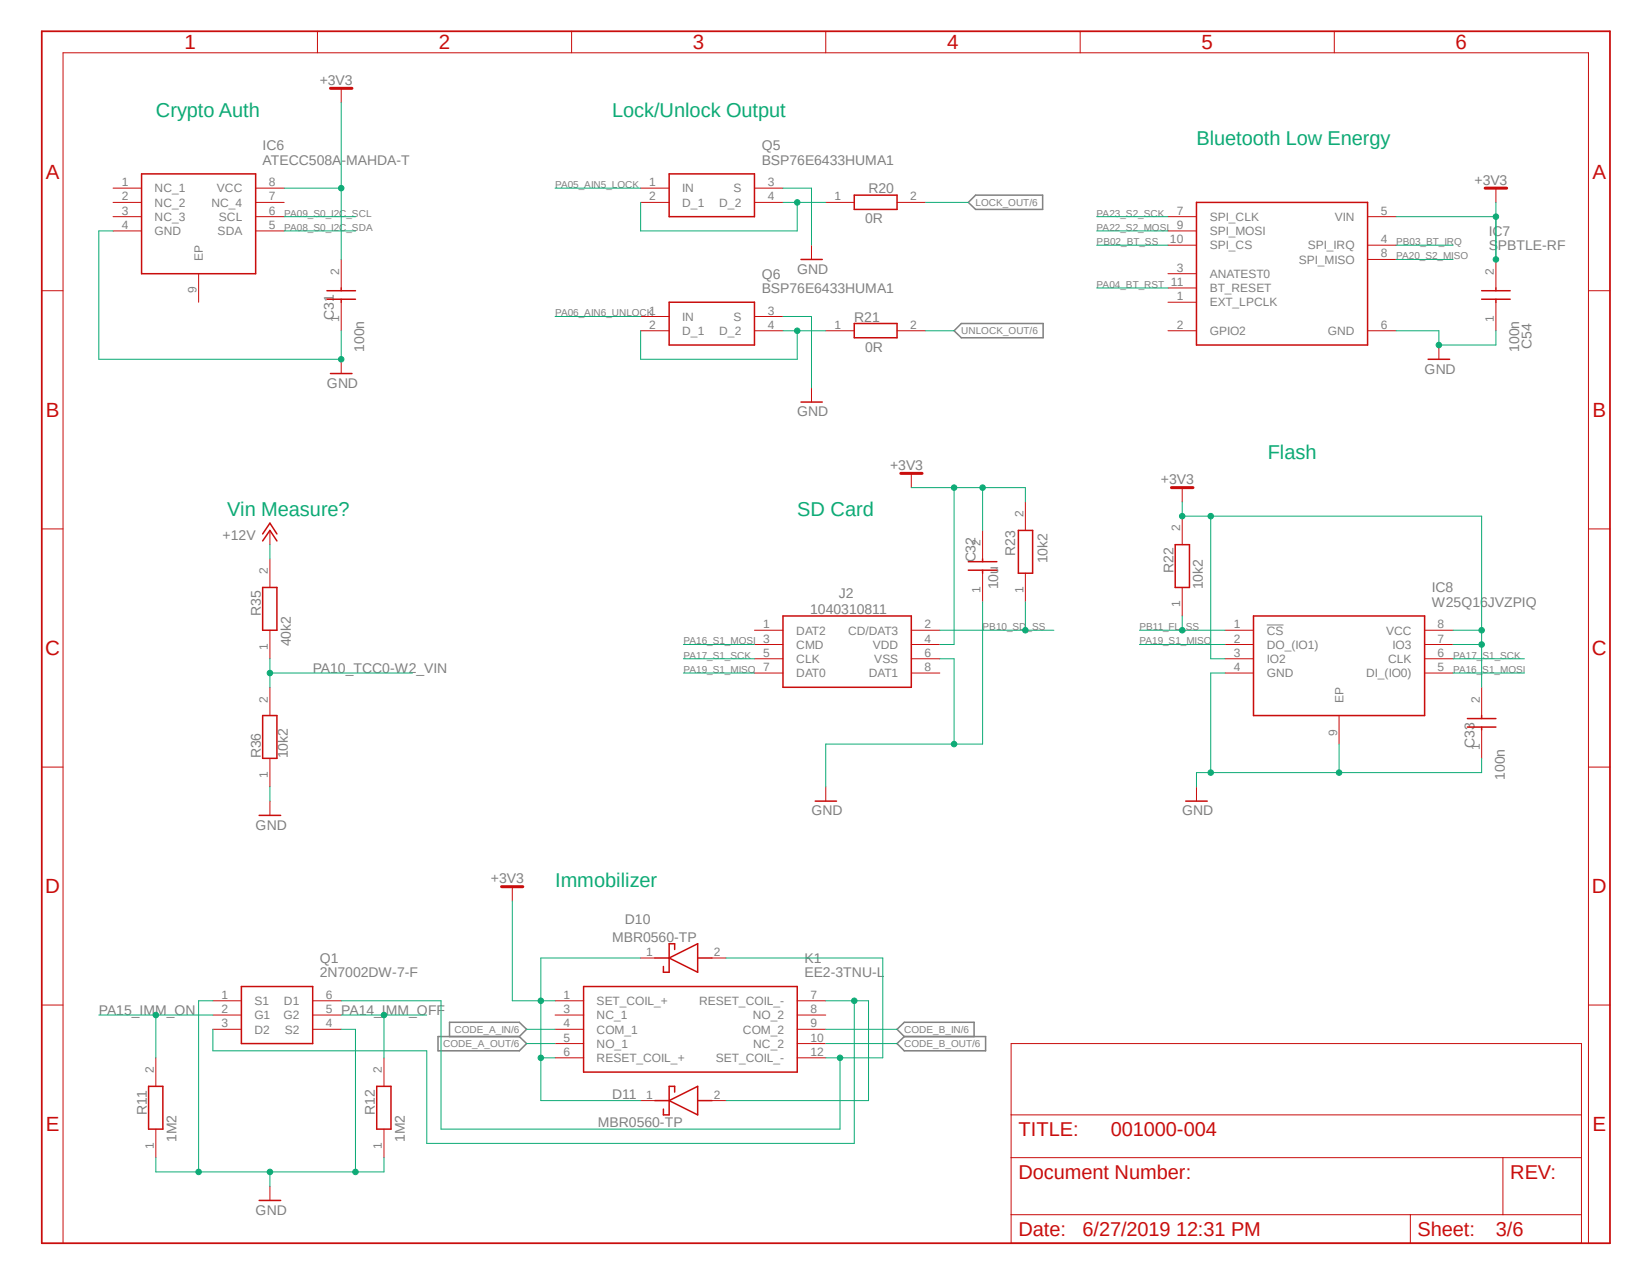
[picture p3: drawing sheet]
<svg xmlns="http://www.w3.org/2000/svg" width="279mm" height="216mm" viewBox="0 0 279 216" stroke-linecap="round" stroke-linejoin="round" font-family="sans-serif">
<path d="M6.6 5l266.2 205.9M272.8 5l-266.2 205.9" fill="none" stroke="#fff" stroke-width=".17"/>
<path d="M214.4 105.7h2.8" fill="none" stroke="#808080" stroke-width=".17"/>
<path d="M163.9 34.2l1.2-1.2h11.3v2.4h-11.3zM161.5 56l1.2-1.3h13.8v2.4h-13.8zM74.1 175.4h13.8l1.2 1.2-1.2 1.2h-13.8zM76.1 175.4v-2.4h11.8l1.2 1.2-1.2 1.2M151.8 176.6l1.2-1.2h13.8v2.4h-13.8zM153 175.4l-1.2-1.2 1.2-1.2h11.8v2.4" fill="none" stroke="#808080" stroke-width=".25"/>
<path d="M7.1 5.3h265.4v205.1h-265.4z" fill="none" stroke="#c90d0c" stroke-width=".3"/>
<g fill="none" stroke="#c90d0c" stroke-width=".17">
<path d="M53.7 5.3v3.6M57.7 14.9v2.5M96.7 5.3v3.6M139.7 5.3v3.6M182.8 5.3v3.6M225.8 5.3v3.6M19.1 31.8h4.9M19.1 34.2h4.9M19.1 36.7h4.9M19.1 39.1h4.9M43.3 31.8h4.8M43.3 34.2h4.8"/>
<path d="M43.3 36.7h4.8M43.3 39.1h4.8M108.4 31.8h4.8M108.4 34.2h4.8M127.7 31.8h4.8M127.7 34.2h4.8M139.7 34.2h4.9M151.8 34.2h4.8M197.7 36.7h4.8M197.7 39.1h4.8M231.4 36.7h4.9M253.2 31.8v2.4"/>
<path d="M7.1 49.2h3.6M33.6 46.3v4.8M57.7 43.9v4.8M57.7 51.1v4.9M108.4 53.6h4.8M108.4 56h4.8M127.7 53.6h4.8M127.7 56h4.8M137.3 41.5v2.4M139.7 56h4.9M151.8 56h4.8M197.7 56h4.8"/>
<path d="M197.7 41.5h4.8M197.7 48.7h4.8M197.7 51.1h4.8M197.7 46.3h4.8M231.4 56h4.9M231.4 41.5h4.9M231.4 43.9h4.9M243.5 58.4v2.4M253.2 43.9v4.8M253.2 51.1v4.9M268.8 49.2h3.7M57.7 60.8v2.4"/>
<path d="M137.3 65.6v2.4M7.1 89.5h3.6M45.7 89.7v2.5M45.7 94.6v4.8M154.2 80.1v2.4M166.3 89.7v4.9M166.3 97v4.8M173.5 84.9v4.8M173.5 97v4.8M200.1 82.5v2.4M200.1 87.3v4.9M200.1 99.4v4.8"/>
<path d="M268.8 89.5h3.7M45.7 106.6v4.9M45.7 116.3v4.8M127.7 106.6h4.8M127.7 109.1h4.8M127.7 111.5h4.8M127.7 113.9h4.8M154.2 106.6h4.8M154.2 109.1h4.8M154.2 111.5h4.8M154.2 113.9h4.8M207.3 106.6h4.8"/>
<path d="M207.3 109.1h4.8M207.3 111.5h4.8M207.3 113.9h4.8M241.1 106.6h4.8M241.1 109.1h4.8M241.1 111.5h4.8M241.1 113.9h4.8M250.7 116.3v4.8M7.1 129.8h3.6M45.7 128.3v4.8M45.7 135.6v2.4M139.7 133.1v2.5"/>
<path d="M202.5 133.1v2.5M226.6 121.1v4.8M250.7 123.5v4.8M268.8 129.8h3.7M86.7 150v2.4M7.1 170.1h3.6M26.4 179v4.8M36 169.3h4.9M36 171.7h4.9M36 174.2h4.9M52.9 169.3h4.8M52.9 171.7h4.8"/>
<path d="M52.9 174.2h4.8M65 179v4.8M93.9 176.6h4.9M93.9 169.3h4.9M93.9 171.7h4.9M93.9 174.2h4.9M93.9 179h4.9M108.4 162.1h2.4M120.5 162.1h2.4M134.9 176.6h4.8M134.9 169.3h4.8M134.9 171.7h4.8"/>
<path d="M134.9 174.2h4.8M134.9 179h4.8M171.1 176.6h96.5v33.8h-96.5zM268.8 170.1h3.7M26.4 191.1v4.8M65 191.1v4.8M108.4 186.2h2.4M120.5 186.2h2.4M171.1 195.9h96.5M171.1 188.6h96.5M254.3 195.9v9.6M10.7 210.4v-201.5h258.1v201.5"/>
<path d="M45.7 200.7v2.4M171.1 205.5h96.5M238.7 205.5v4.9"/>
</g>
<g fill="none" stroke="#c90d0c" stroke-width=".25">
<path d="M24 29.4h19.3v16.9h-19.3zM113.2 29.4h14.5v7.3h-14.5zM144.6 33h7.2v2.4h-7.2zM202.5 34.2h28.9v24.2h-28.9zM55.3 50.6h4.9M55.3 49.2h4.9M57.7 48.7v.5M57.7 50.6v.5M113.2 51.1h14.5v7.3h-14.5zM135.6 43.9h3.5M144.6 54.7h7.2v2.4h-7.2zM250.7 50.6h4.9"/>
<path d="M250.7 49.2h4.9M253.2 48.7v.5M253.2 50.6v.5M55.9 63.2h3.7M135.6 68h3.5M241.7 60.8h3.6M44.4 99.4h2.5v7.2h-2.5zM44.4 91.5l1.3-1.8 1.2 1.8M44.4 90.3l1.3-1.8 1.2 1.8M163.9 96.5h4.8M163.9 95h4.8M166.3 94.6v.4"/>
<path d="M166.3 96.5v.5M172.3 89.7h2.5v7.3h-2.5zM198.9 92.2h2.4v7.2h-2.4zM132.5 104.2h21.7v12.1h-21.7zM212.1 104.2h29v16.9h-29zM43.9 138h3.6M44.4 121.1h2.5v7.2h-2.5zM138 135.6h3.6M200.7 135.6h3.6M248.3 123h4.9M248.3 121.6h4.9M250.7 121.1v.5"/>
<path d="M250.7 123v.5M40.9 166.9h12v9.7h-12zM98.8 166.9h36.1v14.5h-36.1zM110.8 162.1h2.4M113.2 162.1l4.9-2.4v4.8zM114.2 160.7v-1h-1v4.8h-.9v-1M118.1 162.1h2.4M25.1 183.8h2.5v7.3h-2.5zM63.8 183.8h2.4v7.3h-2.4zM110.8 186.2h2.4M113.2 186.2l4.9-2.4v4.8zM114.2 184.8v-1h-1v4.8h-.9v-.9"/>
<path d="M118.1 186.2h2.4M43.9 203.1h3.6"/>
</g>
<path d="M55.9 14.9h3.7M251.3 31.8h3.7M152.4 80.1h3.6M198.2 82.5h3.7M84.9 150h3.6" fill="none" stroke="#c90d0c" stroke-width=".51"/>
<path d="M57.7 17.4v26.5M48.1 31.8h9.6" fill="none" stroke="#0dab76" stroke-width=".17"/>
<circle cx="57.7" cy="31.8" r=".46" fill="#0dab76"/>
<g fill="none" stroke="#0dab76" stroke-width=".17">
<path d="M236.3 36.7h16.9v7.2"/>
<circle cx="57.7" cy="31.8" r=".46"/>
</g>
<circle cx="253.2" cy="36.7" r=".46" fill="#0dab76"/>
<g fill="none" stroke="#0dab76" stroke-width=".17">
<path d="M253.2 34.2v9.7"/>
<circle cx="253.2" cy="36.7" r=".46"/>
</g>
<circle cx="253.2" cy="43.9" r=".46" fill="#0dab76"/>
<g fill="none" stroke="#0dab76" stroke-width=".17">
<path d="M154.2 82.5h12.1v7.2M161.5 82.5v26.6h-2.5"/>
<circle cx="253.2" cy="43.9" r=".46"/>
</g>
<circle cx="161.5" cy="82.5" r=".46" fill="#0dab76"/>
<g fill="none" stroke="#0dab76" stroke-width=".17">
<path d="M166.3 82.5h7.2"/>
<circle cx="161.5" cy="82.5" r=".46"/>
</g>
<circle cx="166.3" cy="82.5" r=".46" fill="#0dab76"/>
<g fill="none" stroke="#0dab76" stroke-width=".17">
<path d="M173.5 82.5v2.4M200.1 84.9v2.4h50.6v19.3"/>
<circle cx="166.3" cy="82.5" r=".46"/>
</g>
<circle cx="200.1" cy="87.3" r=".46" fill="#0dab76"/>
<g fill="none" stroke="#0dab76" stroke-width=".17">
<path d="M245.9 106.6h4.8v9.7"/>
<circle cx="200.1" cy="87.3" r=".46"/>
</g>
<circle cx="250.7" cy="106.6" r=".46" fill="#0dab76"/>
<g fill="none" stroke="#0dab76" stroke-width=".17">
<path d="M204.9 87.3v24.2h2.4"/>
<circle cx="250.7" cy="106.6" r=".46"/>
</g>
<circle cx="204.9" cy="87.3" r=".46" fill="#0dab76"/>
<g fill="none" stroke="#0dab76" stroke-width=".17">
<path d="M245.9 109.1h4.8"/>
<circle cx="204.9" cy="87.3" r=".46"/>
</g>
<circle cx="250.7" cy="109.1" r=".46" fill="#0dab76"/>
<g fill="none" stroke="#0dab76" stroke-width=".17">
<path d="M86.7 152.4v16.9h7.2M91.5 169.3v9.7h2.4"/>
<circle cx="250.7" cy="109.1" r=".46"/>
</g>
<circle cx="91.5" cy="169.3" r=".46" fill="#0dab76"/>
<g fill="none" stroke="#0dab76" stroke-width=".17">
<path d="M91.5 179v7.2"/>
<circle cx="91.5" cy="169.3" r=".46"/>
</g>
<circle cx="91.5" cy="179" r=".46" fill="#0dab76"/>
<g fill="none" stroke="#0dab76" stroke-width=".17">
<path d="M16.7 39.1v21.7h41v-4.8M108.4 162.1h-16.9v7.2M91.5 186.2h16.9"/>
<circle cx="91.5" cy="179" r=".46"/>
</g>
<circle cx="57.7" cy="60.8" r=".46" fill="#0dab76"/>
<g fill="none" stroke="#0dab76" stroke-width=".17">
<path d="M16.7 39.1h2.4M132.5 31.8h4.8v9.7M132.5 53.6h4.8v12M236.3 56h7.2v2.4h9.7v-2.4"/>
<circle cx="57.7" cy="60.8" r=".46"/>
</g>
<circle cx="243.5" cy="58.4" r=".46" fill="#0dab76"/>
<g fill="none" stroke="#0dab76" stroke-width=".17">
<path d="M159 111.5h2.5v14.4M166.3 101.8v24.1h-26.6v7.2"/>
<circle cx="243.5" cy="58.4" r=".46"/>
</g>
<circle cx="161.5" cy="125.9" r=".46" fill="#0dab76"/>
<g fill="none" stroke="#0dab76" stroke-width=".17">
<path d="M226.6 125.9v4.8M250.7 128.3v2.4h-48.2v2.4"/>
<circle cx="161.5" cy="125.9" r=".46"/>
</g>
<circle cx="226.6" cy="130.7" r=".46" fill="#0dab76"/>
<g fill="none" stroke="#0dab76" stroke-width=".17">
<path d="M207.3 113.9h-2.4v16.8"/>
<circle cx="226.6" cy="130.7" r=".46"/>
</g>
<circle cx="204.9" cy="130.7" r=".46" fill="#0dab76"/>
<g fill="none" stroke="#0dab76" stroke-width=".17">
<path d="M57.7 174.2h2.5v24.1h-26.6M45.7 198.3v2.4"/>
<circle cx="204.9" cy="130.7" r=".46"/>
</g>
<circle cx="45.7" cy="198.3" r=".46" fill="#0dab76"/>
<g fill="none" stroke="#0dab76" stroke-width=".17">
<path d="M36 169.3h-2.4v29"/>
<circle cx="45.7" cy="198.3" r=".46"/>
</g>
<circle cx="33.6" cy="198.3" r=".46" fill="#0dab76"/>
<circle cx="33.6" cy="198.3" r=".46" fill="none" stroke="#0dab76" stroke-width=".17"/>
<circle cx="60.2" cy="198.3" r=".46" fill="#0dab76"/>
<g fill="none" stroke="#0dab76" stroke-width=".17">
<path d="M48.1 36.7h12.1M48.1 39.1h12.1M93.9 31.8h14.5M93.9 53.6h14.5M108.4 56v4.8h26.5v-4.8M132.5 56h7.2M45.7 133.1v2.5M26.4 195.9v2.4h7.2M65 195.9v2.4h-4.8"/>
<circle cx="60.2" cy="198.3" r=".46"/>
</g>
<circle cx="134.9" cy="56" r=".46" fill="#0dab76"/>
<g fill="none" stroke="#0dab76" stroke-width=".17">
<path d="M108.4 34.2v4.9h26.5v-4.9M132.5 34.2h7.2"/>
<circle cx="134.9" cy="56" r=".46"/>
</g>
<circle cx="134.9" cy="34.2" r=".46" fill="#0dab76"/>
<g fill="none" stroke="#0dab76" stroke-width=".17">
<path d="M156.6 34.2h7.3M185.6 39.1h12.1M185.6 36.7h12.1M156.6 56h4.9M185.6 41.5h12.1M185.6 48.7h12.1M236.3 41.5h9.6M236.3 43.9h9.6M173.5 101.8v4.8h-14.5"/>
<circle cx="134.9" cy="34.2" r=".46"/>
</g>
<circle cx="173.5" cy="106.6" r=".46" fill="#0dab76"/>
<g fill="none" stroke="#0dab76" stroke-width=".17">
<path d="M115.7 109.1h12M115.7 111.5h12M173.5 106.6h4.9M192.8 106.6h14.5M200.1 104.2v2.4M245.9 113.9h12.1M245.9 111.5h12.1"/>
<circle cx="173.5" cy="106.6" r=".46"/>
</g>
<circle cx="200.1" cy="106.6" r=".46" fill="#0dab76"/>
<g fill="none" stroke="#0dab76" stroke-width=".17">
<path d="M115.7 113.9h12M192.8 109.1h14.5M57.7 169.3h16.9v21.8h67.6v-12.1M89.1 174.2h4.8M89.1 176.6h4.8M122.9 162.1h26.5v16.9h-9.7M139.7 174.2h12.1M139.7 176.6h12.1"/>
<circle cx="200.1" cy="106.6" r=".46"/>
</g>
<circle cx="142.2" cy="179" r=".46" fill="#0dab76"/>
<g fill="none" stroke="#0dab76" stroke-width=".17">
<path d="M139.7 169.3h7.3v16.9h-24.1M144.6 169.3v24.2h-72.4v-15.7h-36.2v-3.6"/>
<circle cx="142.2" cy="179" r=".46"/>
</g>
<circle cx="144.6" cy="169.3" r=".46" fill="#0dab76"/>
<g fill="none" stroke="#0dab76" stroke-width=".17">
<path d="M16.7 171.7h19.3M26.4 171.7v7.3"/>
<circle cx="144.6" cy="169.3" r=".46"/>
</g>
<circle cx="26.4" cy="171.7" r=".46" fill="#0dab76"/>
<g fill="none" stroke="#0dab76" stroke-width=".17">
<path d="M57.7 171.7h14.5M65 171.7v7.3"/>
<circle cx="26.4" cy="171.7" r=".46"/>
</g>
<circle cx="65" cy="171.7" r=".46" fill="#0dab76"/>
<g fill="none" stroke="#0dab76" stroke-width=".17">
<path d="M45.7 92.2v2.4M45.7 111.5v4.8M45.7 113.9h24.1"/>
<circle cx="65" cy="171.7" r=".46"/>
</g>
<circle cx="45.7" cy="113.9" r=".46" fill="#0dab76"/>
<circle cx="45.7" cy="113.9" r=".46" fill="none" stroke="#0dab76" stroke-width=".17"/>
<g font-size="3.5" fill="#c90d0c">
<text x="31.2" y="8.3">1</text>
<text x="74.3" y="8.3">2</text>
<text x="117.3" y="8.3">3</text>
<text x="160.3" y="8.3">4</text>
<text x="203.3" y="8.3">5</text>
<text x="246.3" y="8.3">6</text>
<text x="7.7" y="30.3">A</text>
<text x="269.5" y="30.3">A</text>
<text x="7.7" y="70.6">B</text>
<text x="269.5" y="70.6">B</text>
<text x="7.7" y="110.9">C</text>
<text x="269.4" y="110.9">C</text>
<text x="7.7" y="151.2">D</text>
<text x="269.4" y="151.2">D</text>
<text x="7.7" y="191.4">E</text>
<text x="269.5" y="191.4">E</text>
</g>
<g font-size="3.4" fill="#0dab76">
<text x="26.4" y="19.8">Crypto Auth</text>
<text x="103.6" y="19.8">Lock/Unlock Output</text>
<text x="202.5" y="24.6">Bluetooth Low Energy</text>
<text x="214.5" y="77.7">Flash</text>
<text x="38.4" y="87.3">Vin Measure?</text>
<text x="134.9" y="87.3">SD Card</text>
<text x="93.9" y="150">Immobilizer</text>
</g>
<g font-size="3.4" fill="#c90d0c">
<text x="172.3" y="192.3">TITLE:</text>
<text x="188" y="192.3">001000-004</text>
<text x="172.3" y="199.5">Document Number:</text>
<text x="255.6" y="199.5">REV:</text>
<text x="172.3" y="209.2">Date:</text>
<text x="183.2" y="209.2">6/27/2019 12:31 PM</text>
<text x="239.9" y="209.2">Sheet:</text>
<text x="253.1" y="209.2">3/6</text>
</g>
<g font-size="2.4" fill="#808080">
<text x="54.1" y="14.4">+3V3</text>
<text x="44.5" y="27.9">ATECC508A-MAHDA-T</text>
<text x="44.5" y="25.4">IC6</text>
<text x="128.9" y="27.9">BSP76E6433HUMA1</text>
<text x="128.9" y="25.4">Q5</text>
<text x="147" y="32.7">R20</text>
<text x="249.5" y="31.2">+3V3</text>
<text x="146.4" y="37.8">0R</text>
<text x="251.9" y="39.9">IC7</text>
<text x="128.9" y="47.2">Q6</text>
<text x="134.9" y="46.3">GND</text>
<text x="251.9" y="42.3">SPBTLE-RF</text>
<text x="128.9" y="49.6">BSP76E6433HUMA1</text>
<text x="56.5" y="54.1" transform="rotate(-90 56.5 54.1)">C31</text>
<text x="61.6" y="59.6" transform="rotate(-90 61.6 59.6)">100n</text>
<text x="144.6" y="54.4">R21</text>
<text x="146.4" y="59.5">0R</text>
<text x="257.1" y="59.6" transform="rotate(-90 257.1 59.6)">100n</text>
<text x="259.2" y="59" transform="rotate(-90 259.2 59)">C54</text>
<text x="55.3" y="65.6">GND</text>
<text x="241.1" y="63.2">GND</text>
<text x="134.9" y="70.4">GND</text>
<text x="150.6" y="79.5">+3V3</text>
<text x="196.5" y="81.9">+3V3</text>
<text x="37.7" y="91.4">+12V</text>
<text x="165.1" y="95.2" transform="rotate(-90 165.1 95.2)">C32</text>
<text x="171.8" y="94.1" transform="rotate(-90 171.8 94.1)">R23</text>
<text x="177.3" y="95.3" transform="rotate(-90 177.3 95.3)">10k2</text>
<text x="141.9" y="101.2">J2</text>
<text x="168.9" y="99.7" transform="rotate(-90 168.9 99.7)">10u</text>
<text x="198.6" y="97" transform="rotate(-90 198.6 97)">R22</text>
<text x="203.6" y="99.7" transform="rotate(-90 203.6 99.7)">10k2</text>
<text x="242.3" y="100.2">IC8</text>
<text x="44.2" y="104.2" transform="rotate(-90 44.2 104.2)">R35</text>
<text x="137.1" y="103.8">1040310811</text>
<text x="242.3" y="102.7">W25Q16JVZPIQ</text>
<text x="49.2" y="109.3" transform="rotate(-90 49.2 109.3)">40k2</text>
<text x="52.9" y="113.9">PA10_TCC0-W2_VIN</text>
<text x="44.2" y="128.3" transform="rotate(-90 44.2 128.3)">R36</text>
<text x="48.7" y="128.3" transform="rotate(-90 48.7 128.3)">10k2</text>
<text x="249.5" y="126.5" transform="rotate(-90 249.5 126.5)">C33</text>
<text x="254.7" y="132" transform="rotate(-90 254.7 132)">100n</text>
<text x="137.3" y="138">GND</text>
<text x="200.1" y="138">GND</text>
<text x="43.3" y="140.4">GND</text>
<text x="83.1" y="149.4">+3V3</text>
<text x="103.6" y="159.3">MBR0560-TP</text>
<text x="105.7" y="156.4">D10</text>
<text x="54.1" y="165.4">2N7002DW-7-F</text>
<text x="54.1" y="162.9">Q1</text>
<text x="136.1" y="165.4">EE2-3TNU-L</text>
<text x="136.1" y="162.9">K1</text>
<text x="16.7" y="171.7">PA15_IMM_ON</text>
<text x="57.7" y="171.7">PA14_IMM_OFF</text>
<text x="103.6" y="185.9">D11</text>
<text x="24.8" y="188.6" transform="rotate(-90 24.8 188.6)">R11</text>
<text x="63.5" y="188.6" transform="rotate(-90 63.5 188.6)">R12</text>
<text x="101.2" y="190.7">MBR0560-TP</text>
<text x="29.9" y="193.3" transform="rotate(-90 29.9 193.3)">1M2</text>
<text x="68.5" y="193.3" transform="rotate(-90 68.5 193.3)">1M2</text>
<text x="43.3" y="205.5">GND</text>
</g>
<g font-size="2" fill="#808080">
<text x="20.6" y="31.5">1</text>
<text x="20.6" y="33.9">2</text>
<text x="26.2" y="32.6">NC_1</text>
<text x="26.2" y="35">NC_2</text>
<text x="35.8" y="35">NC_4</text>
<text x="36.7" y="32.6">VCC</text>
<text x="45.5" y="31.5">8</text>
<text x="45.5" y="33.9">7</text>
<text x="109.9" y="31.5">1</text>
<text x="109.9" y="33.9">2</text>
<text x="115.4" y="32.6">IN</text>
<text x="115.4" y="35">D_1</text>
<text x="121.7" y="35">D_2</text>
<text x="124.1" y="32.6">S</text>
<text x="129.9" y="31.5">3</text>
<text x="129.9" y="33.9">4</text>
<text x="141.2" y="33.9">1</text>
<text x="154" y="33.9">2</text>
<text x="20.6" y="36.3">3</text>
<text x="20.6" y="38.7">4</text>
<text x="26.2" y="37.4">NC_3</text>
<text x="26.2" y="39.8">GND</text>
<text x="36.8" y="39.8">SDA</text>
<text x="37" y="37.4">SCL</text>
<text x="45.5" y="36.3">6</text>
<text x="45.5" y="38.7">5</text>
<text x="198" y="41.1">10</text>
<text x="199.1" y="36.3">7</text>
<text x="199.1" y="38.7">9</text>
<text x="204.7" y="37.4">SPI_CLK</text>
<text x="204.7" y="39.8">SPI_MOSI</text>
<text x="225.9" y="37.4">VIN</text>
<text x="233.7" y="41.1">4</text>
<text x="233.7" y="36.3">5</text>
<text x="34.3" y="44.1" transform="rotate(-90 34.3 44.1)">EP</text>
<text x="57.4" y="46.5" transform="rotate(-90 57.4 46.5)">2</text>
<text x="199.1" y="46">3</text>
<text x="204.7" y="42.2">SPI_CS</text>
<text x="204.7" y="47">ANATEST0</text>
<text x="219.8" y="44.6">SPI_MISO</text>
<text x="221.3" y="42.2">SPI_IRQ</text>
<text x="233.7" y="43.6">8</text>
<text x="252.8" y="46.5" transform="rotate(-90 252.8 46.5)">2</text>
<text x="33.3" y="49.7" transform="rotate(-90 33.3 49.7)">9</text>
<text x="109.9" y="53.2">1</text>
<text x="129.9" y="53.2">3</text>
<text x="198.2" y="48.4">11</text>
<text x="199.1" y="50.8">1</text>
<text x="204.7" y="49.4">BT_RESET</text>
<text x="204.7" y="51.9">EXT_LPCLK</text>
<text x="57.4" y="54.5" transform="rotate(-90 57.4 54.5)">1</text>
<text x="109.9" y="55.6">2</text>
<text x="115.4" y="54.3">IN</text>
<text x="115.4" y="56.7">D_1</text>
<text x="121.7" y="56.7">D_2</text>
<text x="124.1" y="54.3">S</text>
<text x="129.9" y="55.6">4</text>
<text x="141.2" y="55.6">1</text>
<text x="154" y="55.6">2</text>
<text x="199.1" y="55.6">2</text>
<text x="204.7" y="56.7">GPIO2</text>
<text x="224.7" y="56.7">GND</text>
<text x="233.7" y="55.6">6</text>
<text x="252.8" y="54.5" transform="rotate(-90 252.8 54.5)">1</text>
<text x="173.2" y="87.5" transform="rotate(-90 173.2 87.5)">2</text>
<text x="199.7" y="89.9" transform="rotate(-90 199.7 89.9)">2</text>
<text x="165.9" y="92.3" transform="rotate(-90 165.9 92.3)">2</text>
<text x="45.3" y="97.2" transform="rotate(-90 45.3 97.2)">2</text>
<text x="165.9" y="100.3" transform="rotate(-90 165.9 100.3)">1</text>
<text x="173.2" y="100.3" transform="rotate(-90 173.2 100.3)">1</text>
<text x="129.2" y="106.3">1</text>
<text x="134.8" y="107.4">DAT2</text>
<text x="143.5" y="107.4">CD/DAT3</text>
<text x="156.5" y="106.3">2</text>
<text x="199.7" y="102.7" transform="rotate(-90 199.7 102.7)">1</text>
<text x="208.8" y="106.3">1</text>
<text x="214.4" y="107.4">CS</text>
<text x="234.6" y="107.4">VCC</text>
<text x="243.3" y="106.3">8</text>
<text x="45.3" y="110" transform="rotate(-90 45.3 110)">1</text>
<text x="129.2" y="108.7">3</text>
<text x="129.2" y="111.1">5</text>
<text x="129.2" y="113.5">7</text>
<text x="134.8" y="109.8">CMD</text>
<text x="134.8" y="112.2">CLK</text>
<text x="147.7" y="109.7">VDD</text>
<text x="148" y="112.1">VSS</text>
<text x="156.5" y="108.7">4</text>
<text x="156.5" y="111.1">6</text>
<text x="156.5" y="113.5">8</text>
<text x="208.8" y="108.7">2</text>
<text x="208.8" y="111.1">3</text>
<text x="208.8" y="113.5">4</text>
<text x="214.4" y="109.8">DO_(IO1)</text>
<text x="214.4" y="112.2">IO2</text>
<text x="234.9" y="112.1">CLK</text>
<text x="235.7" y="109.7">IO3</text>
<text x="243.3" y="108.7">7</text>
<text x="243.3" y="111.1">6</text>
<text x="243.3" y="113.5">5</text>
<text x="45.3" y="118.9" transform="rotate(-90 45.3 118.9)">2</text>
<text x="134.8" y="114.6">DAT0</text>
<text x="147" y="114.6">DAT1</text>
<text x="214.4" y="114.6">GND</text>
<text x="227.3" y="118.9" transform="rotate(-90 227.3 118.9)">EP</text>
<text x="231.2" y="114.6">DI_(IO0)</text>
<text x="250.4" y="118.9" transform="rotate(-90 250.4 118.9)">2</text>
<text x="226.3" y="124.5" transform="rotate(-90 226.3 124.5)">9</text>
<text x="45.3" y="131.7" transform="rotate(-90 45.3 131.7)">1</text>
<text x="250.4" y="126.9" transform="rotate(-90 250.4 126.9)">1</text>
<text x="109.3" y="161.8">1</text>
<text x="120.8" y="161.8">2</text>
<text x="37.5" y="169">1</text>
<text x="37.5" y="171.4">2</text>
<text x="37.5" y="173.8">3</text>
<text x="43.1" y="170.1">S1</text>
<text x="43.1" y="172.5">G1</text>
<text x="48" y="172.5">G2</text>
<text x="48" y="170.1">D1</text>
<text x="55.1" y="169">6</text>
<text x="55.1" y="171.4">5</text>
<text x="55.1" y="173.8">4</text>
<text x="95.4" y="169">1</text>
<text x="95.4" y="171.4">3</text>
<text x="95.4" y="173.8">4</text>
<text x="101" y="170.1">SET_COIL_+</text>
<text x="101" y="172.5">NC_1</text>
<text x="118.3" y="170.1">RESET_COIL_-</text>
<text x="127.4" y="172.5">NO_2</text>
<text x="137.2" y="169">7</text>
<text x="137.2" y="171.4">8</text>
<text x="137.2" y="173.8">9</text>
<text x="43.1" y="174.9">D2</text>
<text x="48.2" y="174.9">S2</text>
<text x="95.4" y="176.2">5</text>
<text x="95.4" y="178.7">6</text>
<text x="101" y="174.9">COM_1</text>
<text x="101" y="177.3">NO_1</text>
<text x="101" y="179.7">RESET_COIL_+</text>
<text x="121.2" y="179.7">SET_COIL_-</text>
<text x="125.7" y="174.9">COM_2</text>
<text x="127.5" y="177.3">NC_2</text>
<text x="137.2" y="176.2">10</text>
<text x="137.2" y="178.7">12</text>
<text x="26" y="181.6" transform="rotate(-90 26 181.6)">2</text>
<text x="64.6" y="181.6" transform="rotate(-90 64.6 181.6)">2</text>
<text x="109.3" y="185.9">1</text>
<text x="120.8" y="185.9">2</text>
<text x="26" y="194.4" transform="rotate(-90 26 194.4)">1</text>
<text x="64.6" y="194.4" transform="rotate(-90 64.6 194.4)">1</text>
</g>
<g font-size="1.7" fill="#808080">
<text x="93.9" y="31.8">PA05_AIN5_LOCK</text>
<text x="165.1" y="34.8">LOCK_OUT/6</text>
<text x="48.1" y="36.7">PA09_S0_I2C_SCL</text>
<text x="48.1" y="39.1">PA08_S0_I2C_SDA</text>
<text x="185.6" y="41.5">PB02_BT_SS</text>
<text x="185.6" y="39.1">PA22_S2_MOSI</text>
<text x="185.6" y="36.7">PA23_S2_SCK</text>
<text x="236.3" y="41.5">PB03_BT_IRQ</text>
<text x="236.3" y="43.9">PA20_S2_MISO</text>
<text x="93.9" y="53.6">PA06_AIN6_UNLOCK</text>
<text x="185.6" y="48.7">PA04_BT_RST</text>
<text x="162.7" y="56.6">UNLOCK_OUT/6</text>
<text x="166.3" y="106.6">PB10_SD_SS</text>
<text x="192.8" y="106.6">PB11_FL_SS</text>
<text x="115.7" y="109">PA16_S1_MOSI</text>
<text x="115.7" y="111.5">PA17_S1_SCK</text>
<text x="115.7" y="113.9">PA19_S1_MISO</text>
<text x="192.8" y="109">PA19_S1_MISO</text>
<text x="245.9" y="113.9">PA16_S1_MOSI</text>
<text x="245.9" y="111.5">PA17_S1_SCK</text>
<text x="75" y="177.2">CODE_A_OUT/6</text>
<text x="76.9" y="174.7">CODE_A_IN/6</text>
<text x="153" y="174.7">CODE_B_IN/6</text>
<text x="153" y="177.2">CODE_B_OUT/6</text>
</g>
</svg>
